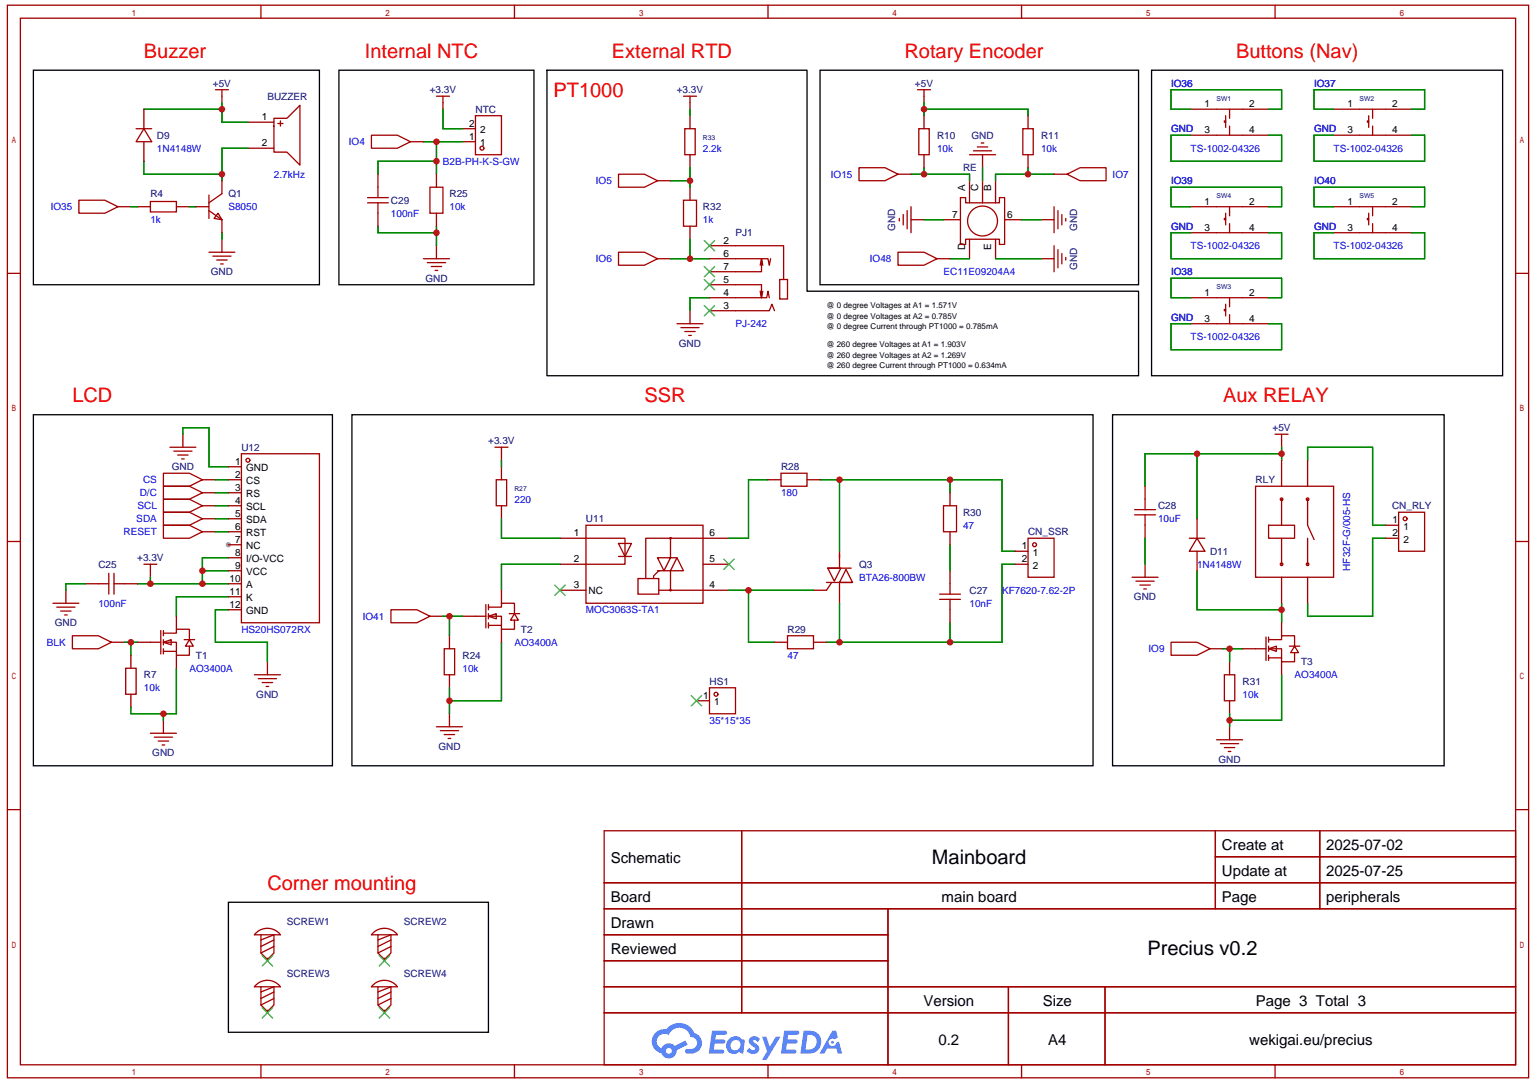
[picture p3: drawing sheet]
<svg xmlns="http://www.w3.org/2000/svg" width="297mm" height="210mm" viewBox="0 0 297 210" stroke-linecap="round" stroke-linejoin="round" font-family="sans-serif">
<circle cx="44.2" cy="105.4" r=".5" fill="#999"/>
<g fill="none" stroke="#a10000" stroke-width=".25">
<path d="M1.4 1h294.4v207.5h-294.4zM3.9 3.5h289.3v202.5h-289.3zM50.5 1v2.5M99.5 1v2.5M148.6 1v2.5M197.6 1v2.5M246.7 1v2.5M1.4 52.9h2.5M293.2 52.9h2.6M1.4 104.8h2.5M293.2 104.8h2.6M1.4 156.7h2.5"/>
<path d="M293.2 156.7h2.6M116.9 160.7h176.3v45.3h-176.3zM116.9 170.8h176.3M116.9 175.8h176.3M143.5 160.7v35.3M171.8 175.8v30.2M235.1 160.7v15.1M235.1 165.8h58.1M255.4 160.7v15.1M116.9 180.9h54.9M116.9 190.9h176.3M116.9 185.9h54.9"/>
<path d="M116.9 196h176.3M195.1 190.9v15.1M213.8 190.9v15.1M50.5 206v2.5M99.5 206v2.5M148.6 206v2.5M197.6 206v2.5M246.7 206v2.5"/>
</g>
<g fill="#5487ff">
<path d="M145.2 200.8a1.29 1.29 0 0 1 1.8 .2l-.4 .7a.54 .54 0 0 0-.9-.3l.1 .2a1.56 1.56 0 0 1 1.1 1.6 1.42 1.42 0 0 1-2.5 .1l.6-.6a.63 .63 0 0 0 .5 .5 .63 .63 0 0 0 .6-.3l-.2-.2a1.33 1.33 0 0 1-.9-1.8z"/>
<path d="M147.4 200.6h.9l.6 1.9 1.2-1.9h.9l-2.7 4.5h-.9l1-1.7z"/>
<path d="M137.8 199.4h1.6a1.3 1.3 0 0 1 1.2 .2 .39 .39 0 0 1-.3 .6h-1.8l-.1 .9h1.6a.39 .39 0 0 1 .4 .5 .39 .39 0 0 1-.5 .3h-1.6l-.2 1.2h.8a1.22 1.22 0 0 1 1.2 .2 .39 .39 0 0 1-.4 .6h-2.6z"/>
<path d="M151.7 199.4h1.6a1.31 1.31 0 0 1 1.3 .2 .39 .39 0 0 1-.4 .6h-1.7l-.1 .9h1.6a.39 .39 0 0 1 .3 .5 .39 .39 0 0 1-.4 .3h-1.6l-.2 1.2h.8a1.22 1.22 0 0 1 1.1 .2 .39 .39 0 0 1-.3 .6h-2.6z"/>
<path d="M161 199.4h.8l.3 1.4-.6 .3a.75 .75 0 0 0-1.1 .3 .75 .75 0 0 0 .5 1 .75 .75 0 0 0 .9-.6l.5-.3 .6 2.4h-.8l-.3-1h-1.8l-.5 1h-.9z"/>
<path d="M155.5 199.4l-.6 4.5h1.4a2.25 2.25 0 0 0 2.6-2.3 2.25 2.25 0 0 0-2.7-2.2zM156.2 200.2a1.49 1.49 0 0 1 1.8 1.5 1.49 1.49 0 0 1-1.9 1.4h-.3z"/>
<path d="M140.9 201.2a1.58 1.58 0 0 0-.2 2.1 1.58 1.58 0 0 0 2.1 .4l.2-.2 .8 .4 .3-2.5-.2-.3h-.4a1.58 1.58 0 0 0-2.6 .1zM141.6 201.6a.98 .98 0 0 1 1.6 .2 .98 .98 0 0 1-.8 1.4 .93 .93 0 0 1-1-.5 .93 .93 0 0 1 .2-1.1z"/>
<path d="M126.8 199.8a2.34 2.34 0 0 0 1.2 4 1.53 1.53 0 0 0 1.7 1 1.53 1.53 0 0 0 1.2-1.6l2.2-1.1-.5-.8-2.1 1.1a1.56 1.56 0 0 0-2.5 .4 1.48 1.48 0 0 1-.8-2 1.48 1.48 0 0 1 2.2-.5 2.21 2.21 0 0 1 2.3-1.4 2.21 2.21 0 0 1 1.9 1.8 1.15 1.15 0 0 1 1.3 1 1.15 1.15 0 0 1-1.1 1.3h-.7a.46 .46 0 0 0-.6 .3 .46 .46 0 0 0 .5 .6 2.15 2.15 0 0 0 2.5-1 2.15 2.15 0 0 0-.4-2.6l-.8-.4a3.2 3.2 0 0 0-5.4-.8l-1.1 .1zM128.8 203.3a.6 .6 0 0 1 1.2 0 .6 .6 0 0 1-1.2 0z"/>
<circle cx="161.1" cy="201.7" r=".28"/>
</g>
<g fill="none" stroke="#a10000" stroke-width=".25">
<path d="M41.7 17.4h2.5M42.9 17.4v2.5M84.4 18.6h2.6M85.7 18.6v2.5M132.2 18.6h2.6M133.5 18.6v2.5M177.5 17.4h2.5M178.8 17.4v2.5M15.3 38.7h5l2.5 1.3-2.5 1.3h-5zM22.8 40h2.5M26.3 24.9h3.1M26.6 40h2.5"/>
<path d="M27.8 24.9l1.6 2.5h-3.1zM27.8 21.1v3.8M27.8 27.4v3.8M29.1 39h5v2h-5zM34.1 40h2.5M37.9 40h2.5M40.4 37.7v4.6M42.9 35v2.5l-2.5 1.7M48 23.6h5M48 28.7h5M53 22.9h2.5l2.5-2.5v11.5l-2.5-2.5h-2.5zM53.8 23.9h1"/>
<path d="M54.3 23.4v1M71.1 39.2h4M71.1 38.2h4M71.9 26.2h5l2.5 1.2-2.5 1.3h-5zM73.1 33.7v4.5M73.1 39.2v4.6M79.4 27.4h2.5M83.2 36.2h2.5v5.1h-2.5zM84.4 33.7v2.5M89.5 27.4h2.5M89.5 24.9h2.5M92 22.4h5v7.5h-5z"/>
<path d="M119.7 33.7h5l2.5 1.3-2.5 1.2h-5zM127.2 35h2.5M132.2 38.7h2.6v5.1h-2.6zM132.5 24.9h2v5h-2zM133.5 22.4v2.5M133.5 29.9v2.6M133.5 36.2v2.5M166.2 32.5h5l2.5 1.2-2.5 1.3h-5zM173.7 33.7h2.6M176.3 40v5M177.8 24.9h2v5h-2zM178.8 22.4v2.5"/>
<path d="M178.8 29.9v2.6M185.8 38.2h1v1h6.6v-1h1v9.1h-1v-1h-6.6v1h-1zM187.6 35v4.2M187.6 29.9h5M188.3 29.2h3.6M189.1 28.4h2M189.8 27.7h.5M190.1 29.9v2.6M190.1 35v4.2M192.6 35v4.2M197.9 24.9h2v5h-2zM198.9 22.4v2.5"/>
<path d="M198.9 29.9v2.6M203.9 33.7h2.5M203.9 40v5M206.4 33.7l2.6-1.2h5v2.5h-5zM230.3 40h15.1M230.3 21.1h15.1M230.3 26.2h15.1M237.1 23.4h-.2v.2h.2M237.1 22.4v2.3M237.9 21.1v1.8M237.9 24.4v1.8M237.9 40v1.8"/>
<path d="M258 40h15.1M258 21.1h15.1M258 26.2h15.1M264.8 23.4h-.2v.2h.2M264.8 22.4v2.3M265.6 21.1v1.8M265.6 24.4v1.8M265.6 40v1.8M40.4 48.8h5.1M40.4 40.8l2.5 1.7M41.2 49.6h3.5M41.9 50.3h2"/>
<path d="M42.2 41.3l.7 1.2-1.5-.2zM42.7 51.1h.5M42.9 42.5v2.5M42.9 46.3v2.5M81.9 50.1h5.1M82.7 50.8h3.5M83.4 51.6h2M84.2 52.3h.5M84.4 41.3v2.5M84.4 47.5v2.6M119.7 48.8h5l2.5 1.3-2.5 1.2h-5zM127.2 50.1h2.5"/>
<path d="M133.5 43.8v2.5M137.3 47.5h14.3v6.6M137.3 55.1h10v2.5l-.2-1.3M137.3 57.6h11l.3-1.3 .2 1.3M137.3 50.1h11.3l.2 1.2 .3-1.2M147.3 50.1l-.2 1.2M147.6 51.3l-.3-1.2v2.5h-10M147.6 56.3l-.3 1.3M150.9 54.1h1.5v3.8h-1.5zM173.7 48.8h5.1l2.5 1.3-2.5 1.2h-5.1zM174 42.3v.5M174.8 41.5v2"/>
<path d="M175.5 40.8v3.5M176.3 42.5h2.5M181.3 50.1h2.5M182.6 42.5h3.2M187.6 46.3v3.8M192.6 46.3v3.8M194.4 42.5h3.2M201.4 50.1h2.5M201.4 42.5h2.5M203.9 47.5v5.1M204.7 40.8v3.5M204.7 48.3v3.5"/>
<path d="M205.4 41.5v2M205.4 49.1v2M206.2 42.3v.5M206.2 49.8v.5M230.3 57.6h15.1M230.3 45h15.1M237.1 59.9h-.2v.2h.2M237.1 42.3h-.2v.2h.2M237.1 41.3v2.2M237.1 58.9v2.2M237.9 43.3v1.7M237.9 57.6v1.8"/>
<path d="M258 45h15.1M264.8 42.3h-.2v.2h.2M264.8 41.3v2.2M265.6 43.3v1.7M131 62.6h5M131.7 63.4h3.6M132.5 64.1h2M133.2 64.9h.5M133.5 60.1v2.5M137.3 60.1h11.5l.5-1.2 .5 1.2M230.3 62.6h15.1M237.9 60.9v1.7"/>
<path d="M31.6 91.6h5l2.6 1.2-2.6 1.3h-5zM31.6 96.6h5l2.6 1.3-2.6 1.2h-5zM31.6 94.1h5l2.6 1.2-2.6 1.3h-5zM31.6 99.1h5l2.6 1.3-2.6 1.2h-5zM32.9 86.5h5M33.6 87.3h3.5M34.4 88h2M35.1 88.8h.5M35.4 84v2.5M39.2 92.8h2.5M39.2 97.9h2.5M39.2 95.3h2.5"/>
<path d="M44.2 92.8h2.5M44.2 97.9h2.5M44.2 95.3h2.5M44.2 90.3h2.5M46.7 87.8h15.1v32.7h-15.1zM95.8 86.5h2.5M96 92.8h2v5.1h-2zM97 86.5v2.6M97 90.3v2.5M97 97.9v2.5M148.6 92.8h2.5M151.1 91.6h5v2.5h-5z"/>
<path d="M156.1 92.8h2.6M182.6 97.9h2.5v5h-2.5zM183.8 95.3v2.6M219.5 99.6h4.1M219.5 98.6h4.1M221.5 94.1v4.5M221.5 99.6v4.5M242.9 94.1h15.1v17.6h-15.1zM246.7 84h2.5M248 84v2.5M248 89.1v5M248 96.6v5"/>
<path d="M253 96.6v5l1.2 2.8M253 89.1v5M270.6 99.1h5v7.6h-5zM10.2 116.7h5.1M11 117.5h3.5M11.7 118.2h2.1M12.5 119h.5M12.7 114.2v2.5M16.5 113h4.5M21 110.9v4.1M22.1 113h4.5M22.1 110.9v4.1"/>
<path d="M27.8 109.2h2.6M29.1 109.2v2.5M31.6 101.6h5l2.6 1.3-2.6 1.2h-5zM34.1 119.2v2.6M39.2 102.9h2.5M39.2 100.4h2.5M44.2 102.9h2.5M44.2 100.4h2.5M44.2 113h2.5M44.2 105.4h2.5M44.2 107.9h2.5M44.2 110.4h2.5"/>
<path d="M44.2 115.5h2.5M44.2 118h2.5M75.6 118h5.1l2.5 1.2-2.5 1.3h-5.1zM83.2 119.2h2.5M89.5 119.2h4.5M94 117v4.5M94.5 119.2l1.5-.5v1zM94.5 117.5h2.5v-.8h2.5v2M94.5 119.2h2.5v2.6h2.5v-1.8M94.5 117v1M94.5 118.7v1M97 114.2v2.5"/>
<path d="M98.5 118.7h2M99.5 118.7l.8 1.3h-1.5zM108.3 104.1h12.6v5.1h-12.6M108.3 114.2h5.1M113.4 101.6h22.6v15.1h-22.6zM119.7 105.2h2.5l-1.3 2.5zM119.7 107.7h2.5M123.4 111.9h4.1v3.1h-4.1zM127.2 110.4h2.5v3.8h11.3M127.2 107.9h2.5l-1.2 2.5zM127.5 114.2h2.2M127.7 110.4h-.2l-1 1v.5"/>
<path d="M129.7 104.1h-4.8v7.8M131 107.9l1.2 2.5h-2.5zM136 109.2h5M141 104.1h-11.3v3.8h1.3M159.9 112.7h5M160.2 109.9h2.5l-1.3 2.5zM160.2 109.9h4.5M160.9 112.7l-1 1.5h-2.5M162.4 106.7v3.2M162.4 112.7v4M163.7 110.2l1.2 2.5h-2.5zM181.8 116h4"/>
<path d="M181.8 115h4M183.8 102.9v2.5M183.8 110.4v4.6M183.8 116v4.5M196.4 109.2h2.5M196.4 106.7h2.5M198.9 104.1h5v7.6h-5zM219 111.7h5.1M219.8 112.4h3.5M220.5 113.2h2M221.3 114h.5M221.5 109.2v2.5"/>
<path d="M230.1 104.1h3M231.6 104.1l1.5 2.6h-3zM231.6 100.4v3.7M231.6 106.7v3.7M245.4 101.6h5.1v2.5h-5.1zM248 104.1v5.1M248 111.7v5M253 104.1v5.1M253 111.7v5M268.1 104.1h2.5M268.1 101.6h2.5M14 123h5l2.6 1.3-2.6 1.2h-5z"/>
<path d="M21.6 124.3h2.5M24.3 129.3h2v5h-2zM25.3 126.8v2.5M25.3 134.3v2.5M26.6 124.3h4.5M31.1 122v4.5M31.6 124.3l1.5-.5v1zM31.6 122.5h2.5v-.7h2.5v2M31.6 124.3h2.5v2.5h2.5v-1.8M31.6 122v1M31.6 123.8v1M31.6 125.5v1"/>
<path d="M31.6 139.4v2.5M31.6 126h2.5M34.1 126.8v2.5M35.6 123.8h2.1M36.6 123.8l.8 1.2h-1.5zM49.2 130.6h5.1M50 131.3h3.5M50.7 132.1h2M51.5 132.8h.5M51.7 128v2.6M86 125.5h2v5.1h-2zM87 123v2.5"/>
<path d="M87 130.6v2.5M87 138.1v2.5M94.5 121h2.5M94.5 120.5v1M97 121.8v2.5M134.8 135.6h2.5M137.3 133.1h5v5h-5zM149.8 124.3h2.6M152.4 123h5v2.5h-5zM157.4 124.3h2.5M226.6 124.3h5l2.5 1.2-2.5 1.3h-5zM234.1 125.5h2.5"/>
<path d="M236.9 130.6h2v5h-2zM237.9 128v2.6M237.9 135.6v2.5M240.4 125.5h4.5M244.9 123.3v4.5M245.4 125.5l1.6-.5v1zM245.4 123.8h2.6v-.8h2.5v2M245.4 125.5h2.6v2.5h2.5v-1.7M245.4 127.3h2.6M245.4 123.3v1M245.4 125v1M245.4 126.8v1"/>
<path d="M248 120.5v2.5M248 128v2.6M249.5 125h2M250.5 125l.7 1.3h-1.5zM29.1 141.9h5M29.9 142.6h3.5M30.6 143.4h2M31.4 144.1h.5M84.4 140.6h5.1M85.2 141.4h3.5M86 142.1h2M86.7 142.9h.5"/>
<path d="M235.4 143.1h5M236.1 143.9h3.6M236.9 144.6h2M237.6 145.4h.5M237.9 140.6v2.5M49.7 180.4a3.1 3.1 0 0 1 4.6 .5h-5.1zM49.7 190.5a3.1 3.1 0 0 1 4.6 .4h-5.1zM50.5 180.9v3.5l1.2 1.3 1.3-1.3v-3.5l-2.5 1M50.5 190.9v3.6l1.2 1.2 1.3-1.2v-3.6l-2.5 1M51.7 185.4v.5M51.7 195.5v.5M53 181.9l-2.5 1.2"/>
<path d="M53 183.1l-2.5 1.3M53 191.9l-2.5 1.3M53 193.2l-2.5 1.3M72.3 180.4a3.1 3.1 0 0 1 4.6 .5h-5zM72.3 190.5a3.1 3.1 0 0 1 4.6 .4h-5zM73.1 180.9v3.5l1.3 1.3 1.2-1.3v-3.5l-2.5 1M73.1 190.9v3.6l1.3 1.2 1.2-1.2v-3.6l-2.5 1M74.4 185.4v.5M74.4 195.5v.5M75.6 181.9l-2.5 1.2M75.6 183.1l-2.5 1.3M75.6 191.9l-2.5 1.3"/>
<path d="M75.6 193.2l-2.5 1.3"/>
<circle cx="93.2" cy="28.7" r=".38"/>
<circle cx="190.1" cy="42.8" r="2.89"/>
<circle cx="48" cy="89.1" r=".38"/>
<circle cx="248" cy="96.6" r=".25"/>
<circle cx="253" cy="96.6" r=".25"/>
<circle cx="129.7" cy="114.2" r=".13"/>
<circle cx="129.7" cy="104.1" r=".13"/>
<circle cx="200.2" cy="105.4" r=".38"/>
<circle cx="248" cy="109.2" r=".25"/>
<circle cx="253" cy="109.2" r=".25"/>
<circle cx="271.9" cy="100.4" r=".38"/>
<circle cx="138.5" cy="134.3" r=".38"/>
</g>
<g fill="none" stroke="#008700" stroke-width=".25">
<path d="M42.9 19.9v3.7h5.1M178.8 19.9v2.5M25.3 40h1.3M27.8 31.2v2.5h15.1M27.8 21.1h15.1M36.6 40h1.3M48 28.7h-5.1v6.3M81.9 27.4h7.6M84.4 27.4v6.3M84.4 31.2h-11.3v2.5M85.7 21.1v3.8h3.8M129.7 35h3.8"/>
<path d="M133.5 21.1v1.3M133.5 32.5v3.7M176.3 33.7h11.3v1.3M178.8 21.1h20.1v1.3M178.8 32.5v1.2M190.1 32.5v2.5M198.9 32.5v1.2M203.9 33.7h-11.3v1.3M230.3 21.1h-3.7v-3.7h21.4v3.7h-2.6M230.3 40h-3.7v-3.8h21.4v3.8h-2.6M230.3 26.2h-3.7v5h21.4v-5h-2.6M258 21.1h-3.8v-3.7h21.4v3.7h-2.5"/>
<path d="M258 40h-3.8v-3.8h21.4v3.8h-2.5M258 26.2h-3.8v5h21.4v-5h-2.5M42.9 45v1.3M73.1 43.8v1.2h11.3M84.4 43.8v3.7M129.7 50.1h7.6M133.5 46.3v3.8M137.3 57.6h-3.8v2.5M178.8 42.5h3.8M183.8 50.1h3.8M192.6 50.1h8.8M197.6 42.5h3.8"/>
<path d="M230.3 45h-3.7v5.1h21.4v-5.1h-2.6M230.3 57.6h-3.7v-3.8h21.4v3.8h-2.6M258 45h-3.8v5.1h21.4v-5.1h-2.5M230.3 62.6h-3.7v5.1h21.4v-5.1h-2.6M35.4 84v-1.2h5v7.5h3.8M41.7 92.8h2.5M41.7 97.9h2.5M41.7 95.3h2.5M97 89.1v1.2M148.6 92.8h-3.8v11.3h-3.8M158.7 92.8h35.2v13.9h2.5M162.4 92.8v13.9"/>
<path d="M183.8 92.8v2.5M231.6 87.8v12.6M248 86.5v2.6M248 87.8h-26.5v6.3M253 89.1v-2.6h12.6v15.1h2.5M16.5 113h-3.8v1.2M26.6 113h17.6M29.1 111.7v1.3M39.2 110.4h5M41.7 102.9h2.5M41.7 100.4h2.5M44.2 118h-2.5v6.3h10v3.7"/>
<path d="M44.2 115.5h-10.1v3.7M44.2 107.9h-5v5.1M85.7 119.2h3.8M87 119.2v3.8M97 100.4v3.7h11.3M108.3 109.2h-11.3v5M141 114.2h16.4M144.8 114.2v10.1h5M162.4 116.7v7.6M183.8 105.4v5M196.4 109.2h-2.5v15.1h-34M221.5 104.1v5.1"/>
<path d="M231.6 110.4v7.6h16.4M248 116.7v3.8M268.1 104.1h-2.5v15.1h-12.6v-2.5M24.1 124.3h2.5M25.3 124.3v2.5M31.6 138.1v1.3M34.1 129.3v8.8h-8.8v-1.3M87 133.1v5M97 124.3v11.3h-10M183.8 120.5v3.8M236.6 125.5h3.8M237.9 125.5v2.5"/>
<path d="M237.9 138.1v2.5M248 130.6v8.8h-10.1"/>
</g>
<path d="M6.5 13.6h55.3v41.5h-55.3zM65.6 13.6h37.7v41.5h-37.7zM105.8 13.6h50.3v42.7h64.2v16.4h-114.5zM158.7 13.6h61.6v41.5h-61.6zM222.8 13.6h67.9v59.1h-67.9zM6.5 80.2h57.8v68h-57.8zM68.1 80.2h143.4v68h-143.4zM215.3 80.2h64.1v68h-64.1zM44.2 174.6h50.3v25.1h-50.3z" fill="none" stroke="#000" stroke-width=".25"/>
<g fill="none" stroke="#3c3" stroke-width=".25">
<path d="M136.3 51.6l2 2M136.3 54.1l2 2M136.3 59.1l2 2M136.3 46.5l2 2.1M138.3 51.6l-2 2M138.3 54.1l-2 2M138.3 59.1l-2 2M138.3 46.5l-2 2.1M107.3 113.2l2 2M109.3 113.2l-2 2M140 108.2l2 2M142 108.2l-2 2"/>
<path d="M133.7 134.6l2.1 2M135.8 134.6l-2.1 2M50.7 184.9l2 2M50.7 195l2 2M52.7 184.9l-2 2M52.7 195l-2 2M73.4 184.9l2 2M73.4 195l2 2M75.4 184.9l-2 2M75.4 195l-2 2"/>
</g>
<g fill="#c00">
<circle cx="42.9" cy="33.7" r=".63"/>
<circle cx="42.9" cy="21.1" r=".63"/>
<circle cx="84.4" cy="27.4" r=".63"/>
<circle cx="84.4" cy="31.2" r=".63"/>
<circle cx="84.4" cy="45" r=".63"/>
<circle cx="178.8" cy="21.1" r=".63"/>
<circle cx="178.8" cy="33.7" r=".63"/>
<circle cx="198.9" cy="33.7" r=".63"/>
<circle cx="25.3" cy="124.3" r=".63"/>
<circle cx="31.6" cy="138.1" r=".63"/>
<circle cx="29.1" cy="113" r=".63"/>
<circle cx="39.2" cy="113" r=".63"/>
<circle cx="39.2" cy="110.4" r=".63"/>
<circle cx="87" cy="135.6" r=".63"/>
<circle cx="144.8" cy="114.2" r=".63"/>
<circle cx="162.4" cy="124.3" r=".63"/>
<circle cx="183.8" cy="124.3" r=".63"/>
<circle cx="162.4" cy="92.8" r=".63"/>
<circle cx="183.8" cy="92.8" r=".63"/>
<circle cx="248" cy="118" r=".63"/>
<circle cx="237.9" cy="125.5" r=".63"/>
<circle cx="237.9" cy="139.4" r=".63"/>
<circle cx="248" cy="87.8" r=".63"/>
<circle cx="231.6" cy="87.8" r=".63"/>
<circle cx="87" cy="119.2" r=".63"/>
<circle cx="133.5" cy="50.1" r=".63"/>
<circle cx="133.5" cy="35" r=".63"/>
</g>
<g font-size="3.9" fill="#f00">
<text x="27.8" y="11.2">Buzzer</text>
<text x="70.6" y="11.2">Internal NTC</text>
<text x="118.4" y="11.2">External RTD</text>
<text x="175" y="11.2">Rotary Encoder</text>
<text x="239.2" y="11.2">Buttons (Nav)</text>
<text x="107.1" y="18.7">PT1000</text>
<text x="14" y="77.8">LCD</text>
<text x="124.7" y="77.8">SSR</text>
<text x="236.6" y="77.8">Aux RELAY</text>
<text x="51.7" y="172.2">Corner mounting</text>
</g>
<g font-size="3.9">
<text x="180.3" y="167.2">Mainboard</text>
<text x="222" y="184.8">Precius v0.2</text>
</g>
<g font-size="2.9">
<text x="118.2" y="167">Schematic</text>
<text x="236.4" y="164.5">Create at</text>
<text x="256.6" y="164.5">2025-07-02</text>
<text x="236.4" y="169.5">Update at</text>
<text x="256.6" y="169.5">2025-07-25</text>
<text x="118.2" y="174.5">Board</text>
<text x="118.2" y="179.6">Drawn</text>
<text x="182.2" y="174.5">main board</text>
<text x="236.4" y="174.5">Page</text>
<text x="256.6" y="174.5">peripherals</text>
<text x="118.2" y="184.6">Reviewed</text>
<text x="178.7" y="194.7">Version</text>
<text x="201.8" y="194.7">Size</text>
<text x="243" y="194.7">Page 3 Total 3</text>
<text x="181.6" y="202.2">0.2</text>
<text x="202.8" y="202.2">A4</text>
<text x="241.7" y="202.2">wekigai.eu/precius</text>
</g>
<g font-size="1.9" fill="#000080">
<text x="41.2" y="16.8">+5V</text>
<text x="177" y="16.8">+5V</text>
<text x="51.7" y="19.3">BUZZER</text>
<text x="83.1" y="18">+3.3V</text>
<text x="92" y="21.8">NTC</text>
<text x="130.9" y="18">+3.3V</text>
<text x="30.4" y="26.8">D9</text>
<text x="181.3" y="26.8">R10</text>
<text x="187.9" y="26.8">GND</text>
<text x="201.4" y="26.8">R11</text>
<text x="186.3" y="33.1">RE</text>
<text x="29.1" y="38.2">R4</text>
<text x="44.2" y="38.2">Q1</text>
<text x="75.6" y="39.4">C29</text>
<text x="87" y="38.2">R25</text>
<text x="136" y="40.7">R32</text>
<text x="142.3" y="45.7">PJ1</text>
<text x="173.2" y="44.7" transform="rotate(-90 173.2 44.7)">GND</text>
<text x="208.4" y="44.7" transform="rotate(-90 208.4 44.7)">GND</text>
<text x="40.8" y="53.3">GND</text>
<text x="208.4" y="52.2" transform="rotate(-90 208.4 52.2)">GND</text>
<text x="82.3" y="54.5">GND</text>
<text x="131.3" y="67.1">GND</text>
<text x="246.2" y="83.4">+5V</text>
<text x="46.7" y="87.2">U12</text>
<text x="94.5" y="86">+3.3V</text>
<text x="33.2" y="91">GND</text>
<text x="151.1" y="91">R28</text>
<text x="242.9" y="93.5">RLY</text>
<text x="113.4" y="101.1">U11</text>
<text x="186.3" y="99.8">R30</text>
<text x="224.1" y="98.5">C28</text>
<text x="269.3" y="98.5">CN_RLY</text>
<text x="198.9" y="103.6">CN_SSR</text>
<text x="234.1" y="107.3">D11</text>
<text x="19" y="109.9">C25</text>
<text x="26.5" y="108.6">+3.3V</text>
<text x="166.2" y="109.9">Q3</text>
<text x="187.6" y="114.9">C27</text>
<text x="219.4" y="116.1">GND</text>
<text x="10.6" y="121.2">GND</text>
<text x="100.8" y="122.4">T2</text>
<text x="152.4" y="122.4">R29</text>
<text x="27.8" y="131.2">R7</text>
<text x="37.9" y="127.5">T1</text>
<text x="89.5" y="127.5">R24</text>
<text x="251.7" y="128.7">T3</text>
<text x="49.6" y="135">GND</text>
<text x="137.3" y="132.5">HS1</text>
<text x="240.4" y="132.5">R31</text>
<text x="29.5" y="146.3">GND</text>
<text x="84.8" y="145.1">GND</text>
<text x="235.7" y="147.6">GND</text>
<text x="55.5" y="179">SCREW1</text>
<text x="78.2" y="179">SCREW2</text>
<text x="55.5" y="189.1">SCREW3</text>
<text x="78.2" y="189.1">SCREW4</text>
</g>
<g font-size="1.9" fill="#00f">
<text x="226.6" y="16.8">IO36</text>
<text x="254.2" y="16.8">IO37</text>
<text x="30.4" y="29.4">1N4148W</text>
<text x="67.5" y="28.1">IO4</text>
<text x="136" y="29.4">2.2k</text>
<text x="181.3" y="29.4">10k</text>
<text x="201.4" y="29.4">10k</text>
<text x="226.6" y="25.6">GND</text>
<text x="230.3" y="29.4">TS-1002-04326</text>
<text x="254.2" y="25.6">GND</text>
<text x="258" y="29.4">TS-1002-04326</text>
<text x="53" y="34.4">2.7kHz</text>
<text x="85.7" y="31.9">B2B-PH-K-S-GW</text>
<text x="115.3" y="35.6">IO5</text>
<text x="160.7" y="34.4">IO15</text>
<text x="215.3" y="34.4">IO7</text>
<text x="226.6" y="35.6">IO39</text>
<text x="254.2" y="35.6">IO40</text>
<text x="9.8" y="40.7">IO35</text>
<text x="44.2" y="40.7">S8050</text>
<text x="75.6" y="41.9">100nF</text>
<text x="87" y="40.7">10k</text>
<text x="29.1" y="43.2">1k</text>
<text x="136" y="43.2">1k</text>
<text x="226.6" y="44.4">GND</text>
<text x="254.2" y="44.4">GND</text>
<text x="115.3" y="50.7">IO6</text>
<text x="168.3" y="50.7">IO48</text>
<text x="182.6" y="53.3">EC11E09204A4</text>
<text x="226.6" y="53.3">IO38</text>
<text x="230.3" y="48.2">TS-1002-04326</text>
<text x="258" y="48.2">TS-1002-04326</text>
<text x="142.3" y="63.3">PJ-242</text>
<text x="226.6" y="62.1">GND</text>
<text x="230.3" y="65.8">TS-1002-04326</text>
<text x="27.7" y="93.5">CS</text>
<text x="26.4" y="101.1">SDA</text>
<text x="26.6" y="98.5">SCL</text>
<text x="27" y="96">D/C</text>
<text x="99.5" y="97.3">220</text>
<text x="151.1" y="96">180</text>
<text x="224.1" y="101.1">10uF</text>
<text x="23.9" y="103.6">RESET</text>
<text x="186.3" y="102.3">47</text>
<text x="166.2" y="112.4">BTA26-800BW</text>
<text x="231.6" y="109.9">1N4148W</text>
<text x="261.2" y="110.4" transform="rotate(-90 261.2 110.4)">HF32F-G/005-HS</text>
<text x="19" y="117.4">100nF</text>
<text x="70.2" y="119.9">IO41</text>
<text x="113.4" y="118.7">MOC3063S-TA1</text>
<text x="187.6" y="117.4">10nF</text>
<text x="193.9" y="114.9">KF7620-7.62-2P</text>
<text x="9.1" y="124.9">BLK</text>
<text x="46.7" y="122.4">HS20HS072RX</text>
<text x="99.5" y="124.9">AO3400A</text>
<text x="36.6" y="130">AO3400A</text>
<text x="89.5" y="130">10k</text>
<text x="152.4" y="127.5">47</text>
<text x="222.2" y="126.2">IO9</text>
<text x="250.5" y="131.2">AO3400A</text>
<text x="27.8" y="133.8">10k</text>
<text x="240.4" y="135">10k</text>
<text x="137.3" y="140">35*15*35</text>
</g>
<g font-size="1.9">
<text x="50.7" y="23.3">1</text>
<text x="233" y="20.8">1</text>
<text x="241.7" y="20.8">2</text>
<text x="260.7" y="20.8">1</text>
<text x="269.3" y="20.8">2</text>
<text x="50.7" y="28.3">2</text>
<text x="90.8" y="27.1">1</text>
<text x="90.8" y="24.6">2</text>
<text x="92.9" y="28.3">1</text>
<text x="92.9" y="25.8">2</text>
<text x="233" y="25.8">3</text>
<text x="241.7" y="25.8">4</text>
<text x="260.7" y="25.8">3</text>
<text x="269.3" y="25.8">4</text>
<text x="186.8" y="37" transform="rotate(-90 186.8 37)">A</text>
<text x="189.3" y="37" transform="rotate(-90 189.3 37)">C</text>
<text x="191.8" y="37" transform="rotate(-90 191.8 37)">B</text>
<text x="233" y="39.6">1</text>
<text x="241.7" y="39.6">2</text>
<text x="260.7" y="39.6">1</text>
<text x="269.3" y="39.6">2</text>
<text x="140" y="47.2">2</text>
<text x="184.2" y="42.2">7</text>
<text x="194.9" y="42.2">6</text>
<text x="233" y="44.7">3</text>
<text x="241.7" y="44.7">4</text>
<text x="260.7" y="44.7">3</text>
<text x="269.3" y="44.7">4</text>
<text x="140" y="49.7">6</text>
<text x="140" y="52.2">7</text>
<text x="186.8" y="48.5" transform="rotate(-90 186.8 48.5)">D</text>
<text x="191.8" y="48.4" transform="rotate(-90 191.8 48.4)">E</text>
<text x="140" y="54.7">5</text>
<text x="140" y="57.3">4</text>
<text x="140" y="59.8">3</text>
<text x="233" y="57.3">1</text>
<text x="241.7" y="57.3">2</text>
<text x="233" y="62.3">3</text>
<text x="241.7" y="62.3">4</text>
<text x="45.5" y="90">1</text>
<text x="45.5" y="92.5">2</text>
<text x="45.5" y="95">3</text>
<text x="47.6" y="91.2">GND</text>
<text x="47.6" y="93.7">CS</text>
<text x="45.5" y="97.5">4</text>
<text x="45.5" y="100">5</text>
<text x="47.6" y="96.2">RS</text>
<text x="47.6" y="98.8">SCL</text>
<text x="47.6" y="101.3">SDA</text>
<text x="269.4" y="101.3">1</text>
<text x="45.5" y="102.5">6</text>
<text x="45.5" y="105.1">7</text>
<text x="45.5" y="107.6">8</text>
<text x="47.6" y="103.8">RST</text>
<text x="47.6" y="106.3">NC</text>
<text x="111" y="103.8">1</text>
<text x="137.3" y="103.8">6</text>
<text x="197.7" y="106.3">1</text>
<text x="199.8" y="107.6">1</text>
<text x="269.4" y="103.8">2</text>
<text x="271.5" y="102.5">1</text>
<text x="271.5" y="105.1">2</text>
<text x="44.4" y="112.6">10</text>
<text x="45.5" y="110.1">9</text>
<text x="47.6" y="108.8">I/O-VCC</text>
<text x="47.6" y="111.3">VCC</text>
<text x="47.6" y="113.9">A</text>
<text x="111" y="108.8">2</text>
<text x="111" y="113.9">3</text>
<text x="137.3" y="113.9">4</text>
<text x="137.3" y="108.8">5</text>
<text x="197.7" y="108.8">2</text>
<text x="199.8" y="110.1">2</text>
<text x="44.4" y="115.1">11</text>
<text x="44.4" y="117.6">12</text>
<text x="47.6" y="116.4">K</text>
<text x="47.6" y="118.9">GND</text>
<text x="113.9" y="114.9">NC</text>
<text x="136.1" y="135.2">1</text>
<text x="138.2" y="136.5">1</text>
</g>
<g font-size="1.5">
<text x="159.9" y="59.7">@ 0 degree Voltages at A1 = 1.571V</text>
<text x="159.9" y="61.7">@ 0 degree Voltages at A2 = 0.785V</text>
<text x="159.9" y="63.7">@ 0 degree Current through PT1000 = 0.785mA</text>
<text x="159.9" y="67.2">@ 260 degree Voltages at A1 = 1.903V</text>
<text x="159.9" y="69.2">@ 260 degree Voltages at A2 = 1.269V</text>
<text x="159.9" y="71.2">@ 260 degree Current through PT1000 = 0.634mA</text>
</g>
<g font-size="1.3" fill="#000080">
<text x="235.4" y="19.5">SW1</text>
<text x="263.1" y="19.5">SW2</text>
<text x="136" y="27">R33</text>
<text x="235.4" y="38.3">SW4</text>
<text x="263.1" y="38.3">SW5</text>
<text x="235.4" y="56">SW3</text>
<text x="99.5" y="95">R27</text>
</g>
</svg>
